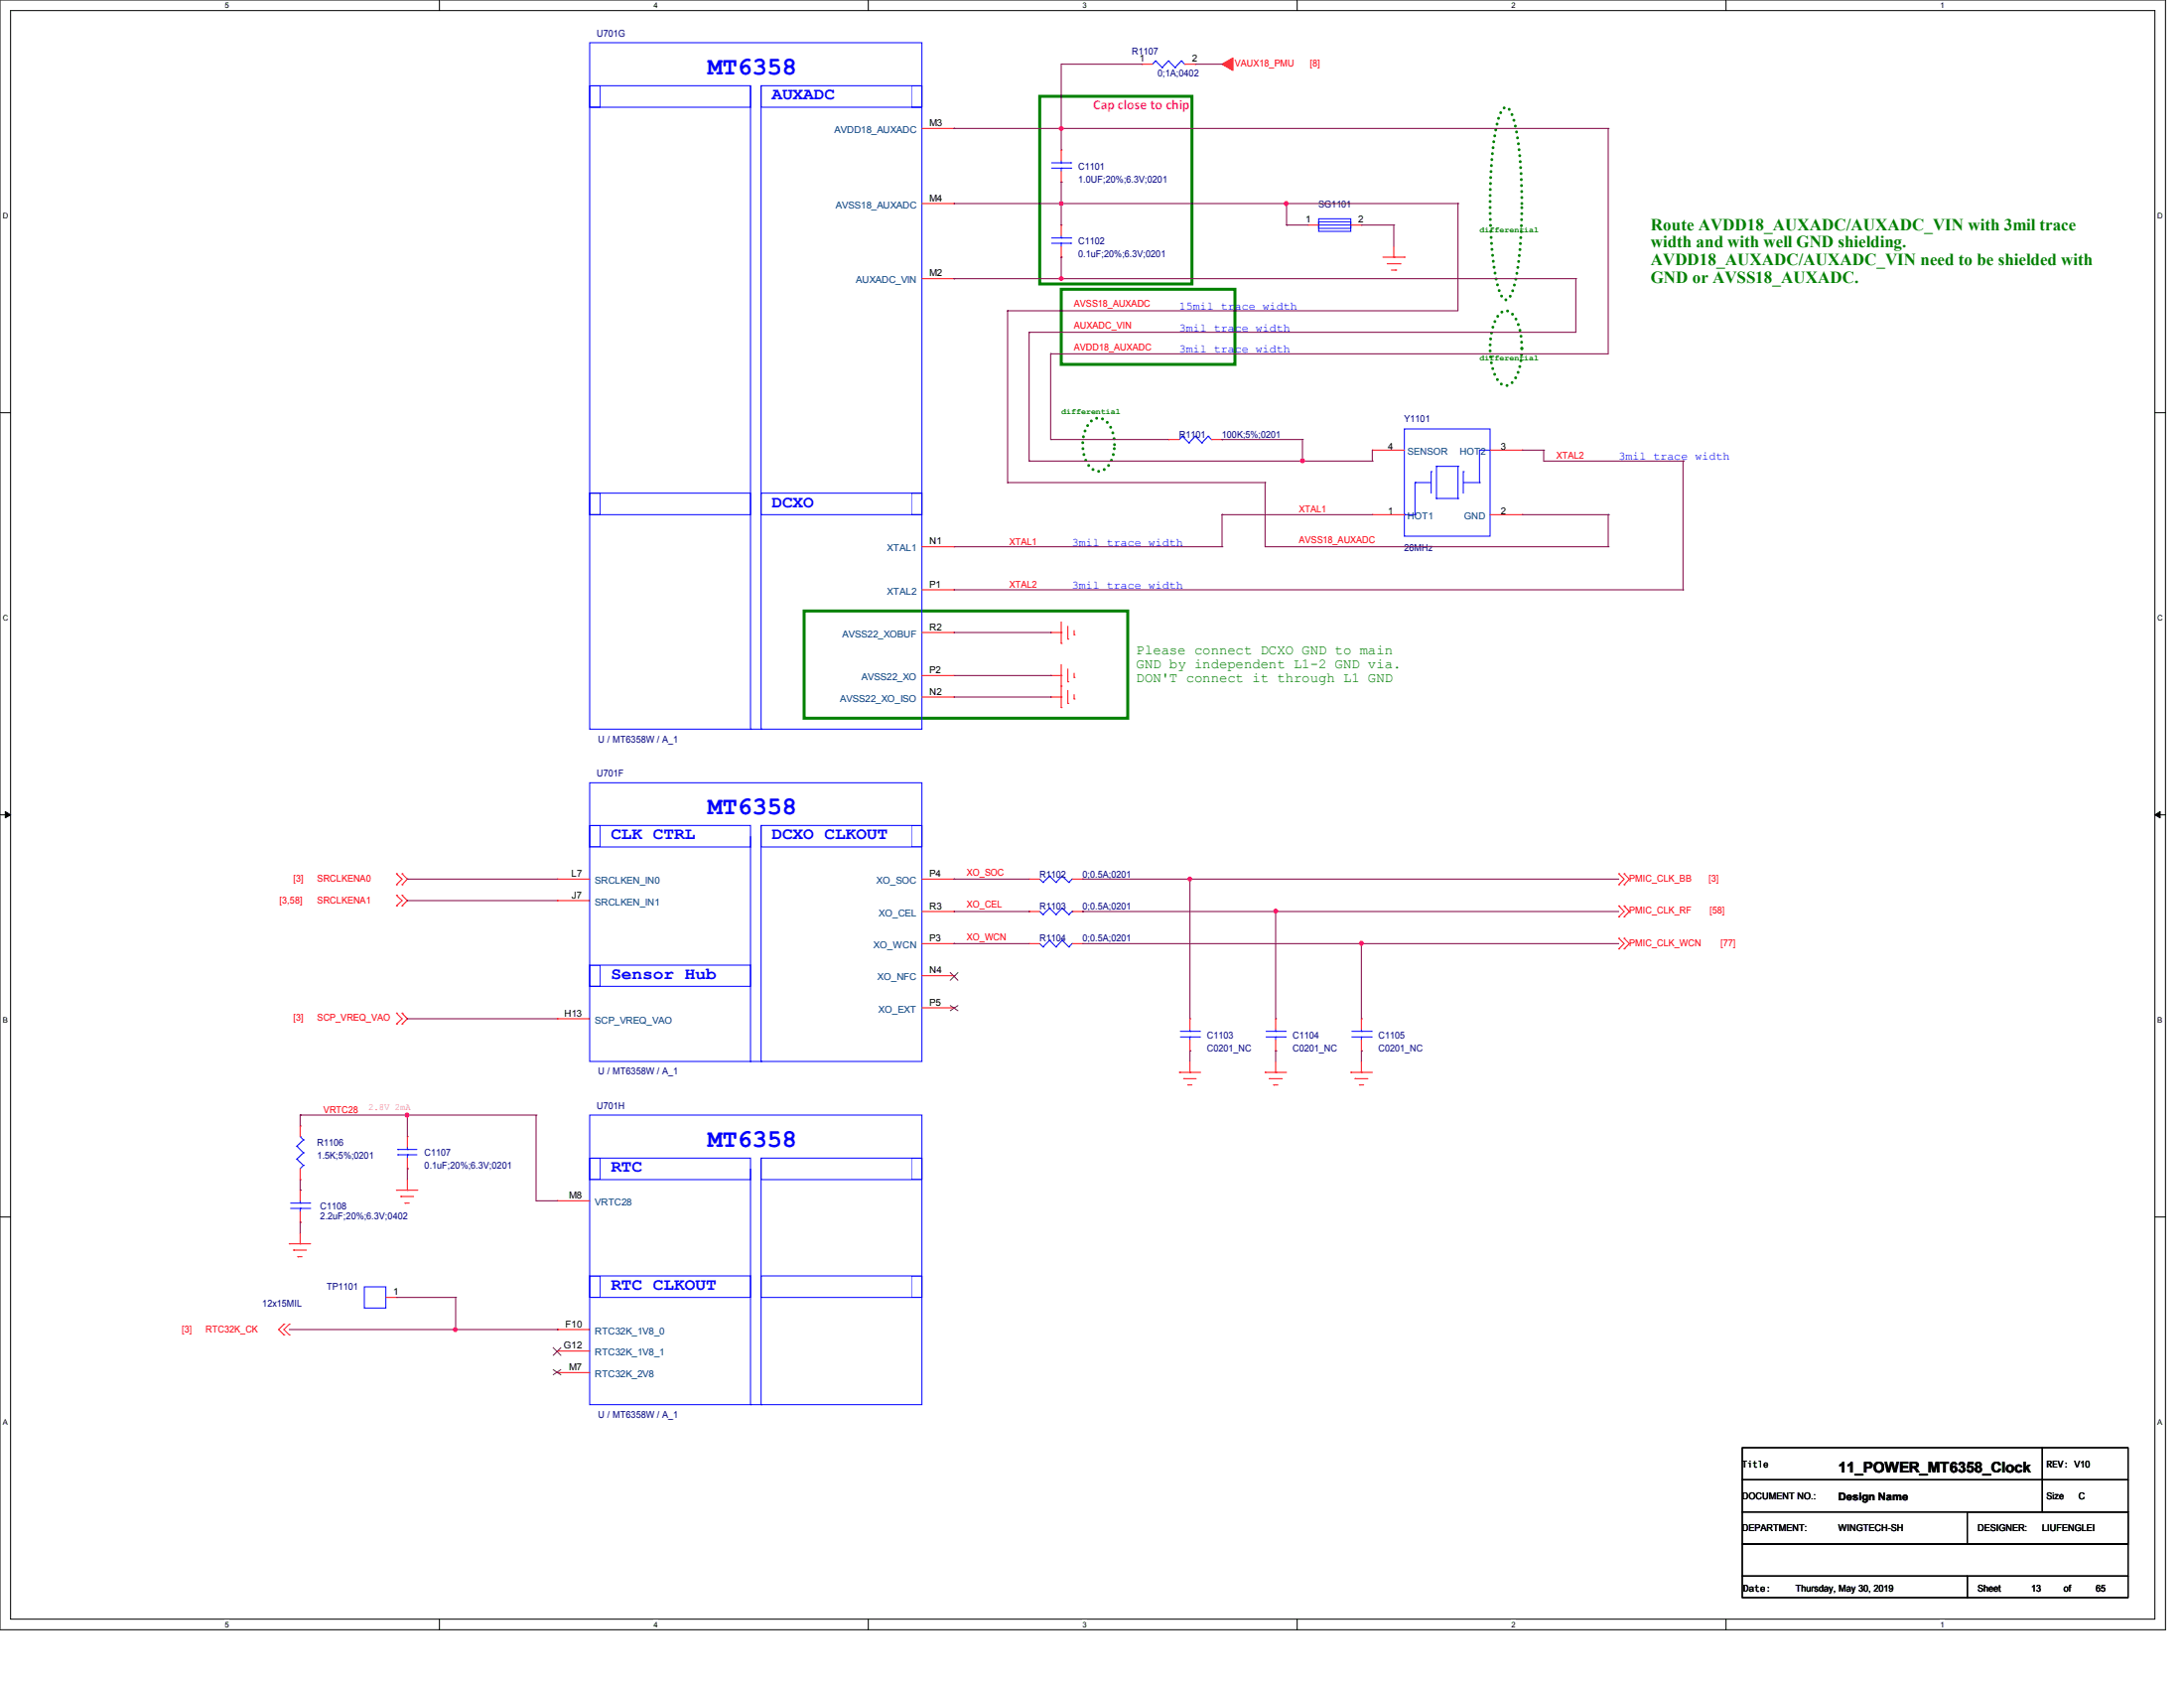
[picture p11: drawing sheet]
<svg xmlns="http://www.w3.org/2000/svg" width="279mm" height="216mm" viewBox="0 0 279 216" stroke-linecap="round" stroke-linejoin="round" font-family="sans-serif">
<path d="M0 0h277v208.4h-277zM1.4 1.4h274.3v205.7h-274.3z" fill="none" stroke="#000" stroke-width=".13"/>
<g fill="#fff">
<path d="M28.8 .1h.5v1.1h-.5z"/>
<path d="M28.8 207.2h.5v1.1h-.5z"/>
</g>
<path d="M56.2 0v1.4M56.2 207.1v1.3" fill="none" stroke="#000" stroke-width=".13"/>
<g fill="#fff">
<path d="M83.7 .1h.5v1.1h-.5z"/>
<path d="M83.7 207.2h.5v1.1h-.5z"/>
</g>
<path d="M111.1 0v1.4M111.1 207.1v1.3" fill="none" stroke="#000" stroke-width=".13"/>
<g fill="#fff">
<path d="M138.5 .1h.6v1.1h-.6z"/>
<path d="M138.5 207.2h.6v1.1h-.6z"/>
</g>
<path d="M165.9 0v1.4M165.9 207.1v1.3" fill="none" stroke="#000" stroke-width=".13"/>
<g fill="#fff">
<path d="M193.4 .1h.5v1.1h-.5z"/>
<path d="M193.4 207.2h.5v1.1h-.5z"/>
</g>
<path d="M220.8 0v1.4M220.8 207.1v1.3" fill="none" stroke="#000" stroke-width=".13"/>
<g fill="#fff">
<path d="M248.2 .1h.6v1.1h-.6z"/>
<path d="M248.2 207.2h.6v1.1h-.6z"/>
<path d="M.3 27.1h.8v1.1h-.8z"/>
<path d="M276 27.1h.7v1.1h-.7z"/>
<path d="M.3 78.5h.8v1.1h-.8z"/>
<path d="M276 78.5h.7v1.1h-.7z"/>
</g>
<path d="M0 52.8h1.4M275.7 52.8h1.3" fill="none" stroke="#000" stroke-width=".13"/>
<g fill="#fff">
<path d="M.3 129.9h.7v1.1h-.7z"/>
<path d="M276 129.9h.6v1.1h-.6z"/>
</g>
<path d="M0 104.2h1.4M275.7 104.2h1.3" fill="none" stroke="#000" stroke-width=".13"/>
<path d="M.7 103.8l.7 .4-.7 .4zM275.7 104.2l.7-.4v.8z" fill="#000" stroke="#000" stroke-width=".13"/>
<g fill="#fff">
<path d="M.3 181.4h.7v1.1h-.7z"/>
<path d="M276 181.4h.6v1.1h-.6z"/>
</g>
<path d="M0 155.7h1.4M275.7 155.7h1.3M222.9 197.5h49.3v4.1h-49.3zM222.9 193.4h49.3v4.1h-49.3zM222.9 185.2h38.4v4.1h-38.4zM222.9 189.3h38.4v4.1h-38.4zM251.7 193.4h20.5v4.1h-20.5zM261.3 185.2h10.9v4.1h-10.9zM261.3 189.3h10.9v4.1h-10.9zM222.9 201.6h28.8v2.7h-28.8zM251.7 201.6h20.5v2.7h-20.5z" fill="none" stroke="#000" stroke-width=".13"/>
<path d="M133 12.3h19.5v24h-19.5zM135.8 37h22.2v9.6h-22.2zM102.9 78.1h41.4v13.8h-41.4z" fill="none" stroke="#008000" stroke-width=".38"/>
<path d="M192.4 13.8l.3-.1 .2 .1a5 5 0 0 1 1 2.5 60.6 60.6 0 0 1 0 19.5 5 5 0 0 1-1 2.4l-.2 .2-.3-.2a5 5 0 0 1-1-2.4 60.6 60.6 0 0 1 0-19.5 5 5 0 0 1 1-2.5zM139.7 53.8a1.4 1.4 0 0 1 2.1 .4 5 5 0 0 1 0 5.3 1.45 1.45 0 0 1-2.5 0 5 5 0 0 1 0-5.3zM191.9 40.1a1.02 1.02 0 0 1 1.6 0 6.7 6.7 0 0 1 1.2 4.4 6.7 6.7 0 0 1-1.2 4.4 1.02 1.02 0 0 1-1.6 0 6.7 6.7 0 0 1-1.3-4.4 6.7 6.7 0 0 1 1.3-4.4z" fill="none" stroke="#008000" stroke-width=".38" stroke-dasharray="0 .8"/>
<g fill="none" stroke="#f00" stroke-width=".13">
<path d="M117.9 16.4h4.1M122 16.4h.1M135.8 19.2h.1M135.8 19.2v1.4M146 8.2h1.4M146 8.2h.1M151.6 8.2h1.3M152.9 8.2h.1M117.9 35.6h4.1M117.9 26h4.1M122 35.6h.1M122 26h.1"/>
<path d="M135.8 23.3h.1M135.8 28.8h.1M135.8 32.9h.1M135.8 21.9v1.4M135.8 28.8v1.3M135.8 31.5v1.4M167.3 28.8h.1M167.3 28.8h1.4M172.8 28.8h1.4M174.2 28.8h.1M176.9 32.9h2.8M177.5 33.7h1.6"/>
<path d="M178 34.5h.6M178.3 32.9h.1M178.3 31.5v1.4M178.6 34.5h.1M179.1 33.7h.1M179.7 32.9h.1M149.5 56.2h1.4M149.5 56.2h.1M155 56.2h1.3M156.3 56.2h.1M175.6 57.6h4.1M175.6 57.6h.1"/>
<path d="M190.6 57.6h4.1M194.7 57.6h.1M117.9 69.9h4.1M117.9 75.4h4.1M122 69.9h.1M122 75.4h.1M135.8 79.5v2.8M175.6 65.8h4.1M175.6 65.8h.1M190.6 65.8h4.1M194.7 65.8h.1M117.9 80.9h4.1"/>
<path d="M117.9 86.4h4.1M117.9 89.2h4.1M122 86.4h.1M122 80.9h.1M122 89.2h.1M134.4 80.9h1.4M134.4 86.4h1.4M134.4 89.2h1.4M135.8 80.9h.1M135.8 82.3h.1M135.8 86.4h.1M135.8 87.8h.1"/>
<path d="M135.8 89.2h.1M135.8 90.5h.1M135.8 85v5.5M136.6 81.7h.1M136.6 87.2h.1M136.6 90h.1M136.6 80.1v1.6M136.6 85.6v1.6M136.6 88.3v1.7M137.4 81.2h.1M137.4 86.7h.1M137.4 89.4h.1"/>
<path d="M137.4 80.6v.6M137.4 86.1v.6M137.4 88.9v.5M50.7 111.8h.1M50.7 113.2h.1M50.7 114.5h.1M50.7 115.9h.1M50.7 111.8l.7 .6-.7 .8M50.7 114.5l.7 .7-.7 .7M51.4 111.8l.7 .6-.7 .8M51.4 114.5l.7 .7-.7 .7M51.4 113.2h.1"/>
<path d="M51.4 111.8h.1M51.4 115.9h.1M51.4 114.5h.1M71.3 115.2h4.1M71.3 112.4h4.1M71.3 115.2h.1M71.3 112.4h.1M117.9 112.4h4.1M117.9 116.6h4.1M122 116.6h.1M122 112.4h.1M131.7 112.4h1.3"/>
<path d="M131.7 116.6h1.3M131.7 112.4h.1M131.7 116.6h.1M137.2 112.4h1.3M137.2 116.6h1.3M138.5 112.4h.1M138.5 116.6h.1M207.1 111.8h.1M207.1 113.2h.1M207.1 115.9h.1M207.1 117.3h.1M207.1 111.8l.7 .6-.7 .8"/>
<path d="M207.1 115.9l.7 .7-.7 .7M207.8 111.8l.6 .6-.6 .8M207.8 115.9l.6 .7-.6 .7M207.8 111.8h.1M207.8 113.2h.1M207.8 115.9h.1M207.8 117.3h.1M50.7 129.6h.1M50.7 131h.1M50.7 129.6l.7 .7-.7 .7M51.4 129.6l.7 .7-.7 .7M51.4 131h.1"/>
<path d="M51.4 129.6h.1M71.3 130.3h4.1M71.3 130.3h.1M117.9 124.8h4.1M117.9 120.7h4.1M117.9 128.9h4.1M122 124.8h.1M122 120.7h.1M122 128.9h.1M131.7 120.7h1.3M131.7 120.7h.1M137.2 120.7h1.3"/>
<path d="M138.5 120.7h.1M150.9 137.2h2.7M150.9 137.2h.1M151.4 138h1.6M151.4 138h.1M152 138.8h.1M152 138.8h.5M152.2 137.2h.1M152.2 130.3h.1M152.2 134.4h.1M152.2 130.3v1.4M152.2 133v1.4"/>
<path d="M152.2 135.8v1.4M161.8 137.2h2.8M161.8 137.2h.1M162.4 138h1.6M162.4 138h.1M162.9 138.8h.6M162.9 138.8h.1M163.2 137.2h.1M163.2 130.3h.1M163.2 134.4h.1M163.2 130.3v1.4M163.2 133v1.4"/>
<path d="M163.2 135.8v1.4M172.8 137.2h.1M172.8 137.2h2.8M173.4 138h1.6M173.4 138h.1M173.9 138.8h.6M173.9 138.8h.1M174.2 137.2h.1M174.2 130.3h.1M174.2 134.4h.1M174.2 130.3v1.4M174.2 133v1.4"/>
<path d="M174.2 135.8v1.4M207.1 120h.1M207.1 121.4h.1M207.1 120l.7 .7-.7 .7M207.8 120l.6 .7-.6 .7M207.8 120h.1M207.8 121.4h.1M37 159.1h.1M37 159.1h2.8M37.5 159.9h.1M37.5 159.9h1.7M38.4 159.1h.1"/>
<path d="M38.4 150.9h.1M38.4 144h.1M38.4 152.2h.1M38.4 156.3h.1M38.4 144v1.4M38.4 149.5v1.4M38.4 152.2v1.4M38.4 155v1.3M38.4 157.7v1.4M50.7 152.2h.1M50.7 152.2h2.8M51.3 153h1.6"/>
<path d="M51.3 153h.1M51.8 153.9h.6M51.8 153.9h.1M52.1 152.2h.1M52.1 145.4h.1M52.1 149.5h.1M52.1 145.4v1.3M52.1 148.1v1.4M52.1 150.9v1.3M71.3 153.6h4.1M71.3 153.6h.1M36.3 170.7h.1"/>
<path d="M36.3 169.4h.1M36.3 169.4l-.7 .7 .7 .6M37 170.7h.1M37 169.4h.1M37 169.4l-.7 .7 .7 .6M38.1 160.7h.6M38.1 160.7h.1M49.4 165.9h1.3M50.7 165.9h.1M71.3 170.1h4.1M71.3 172.8h4.1M71.3 175.6h4.1"/>
<path d="M71.3 170.1h.1M71.3 172.8h.1M71.3 175.6h.1"/>
</g>
<path d="M156.3 8.2l1.4-.8v1.6z" fill-rule="evenodd" fill="#f00" stroke="#f00" stroke-width=".13"/>
<g fill="none" stroke="#00f" stroke-width=".13">
<path d="M75.4 11h1.4v2.7h-1.4zM75.4 11h20.6v2.7h-20.6zM75.4 5.5h42.5v87.8h-42.5zM96 11v82.3M97.4 11v82.3M97.4 11h20.5v2.7h-20.5zM116.6 11h1.3v2.7h-1.3zM147.8 7.8l-.4 .4M147.8 7.8h.1M147.8 7.8l.9 .8M148.7 8.6h.1M149.5 7.8h.1"/>
<path d="M149.5 7.8l.8 .8M149.5 7.8l-.8 .8M150.3 8.6h.1M151.1 7.8h.1M151.1 7.8l.5 .4M151.1 7.8l-.8 .8M151.6 8.2h.1M134.5 21.5h2.5M134.5 20.8h2.5M134.5 31.1h2.5M134.5 30.4h2.5M135.8 20.8h.1"/>
<path d="M135.8 21.5h.1M135.8 30.4h.1M135.8 31.1h.1M135.8 20.6v.2M135.8 21.5v.4M135.8 30.1v.3M135.8 31.1v.4M137 21.5h.1M137 20.8h.1M137 31.1h.1M137 30.4h.1M168.7 28.4h4.1v.8h-4.1z"/>
<path d="M168.7 28h4.1v1.6h-4.1zM168.7 28.8h4.1M172.8 28.8h.1M151.3 55.8l-.4 .4M151.3 55.8h.1M151.3 55.8l.8 .8M152.1 56.6h.1M152.9 55.8h.1M152.9 55.8l.9 .8M152.9 55.8l-.8 .8M153.8 56.6h.1M154.6 55.8h.1"/>
<path d="M154.6 55.8l.4 .4M154.6 55.8l-.8 .8M155 56.2h.1M179.7 54.9h10.9v13.7h-10.9zM183.8 59.6h2.7M183.8 59.6h.1M183.8 59.6v4.2M186.5 59.6h.1M186.5 59.6v4.2M189.3 57.6h.1M189.3 57.6v4.1M189.3 57.6h1.3"/>
<path d="M190.6 57.6h.1M75.4 63.1h1.4v2.7h-1.4zM75.4 63.1h20.6v2.7h-20.6zM97.4 63.1h20.5v2.7h-20.5zM116.6 63.1h1.3v2.7h-1.3zM179.7 65.8h1.3M179.7 65.8h.1M181 61.7h.1M181 65.8h.1M181 61.7v4.1M181 61.7h2.1M183.1 60.3h.1"/>
<path d="M183.1 60.3v2.8M183.8 63.8h.1M183.8 63.8h2.7M186.5 63.8h.1M187.2 60.3h.1M187.2 60.3v2.8M187.2 61.7h2.1M189.3 61.7h.1M96 93.3h.1M97.4 93.3h.1M75.4 105.6h1.4v2.7h-1.4zM75.4 105.6h20.6v2.7h-20.6z"/>
<path d="M75.4 100.1h42.5v35.7h-42.5zM96 107v28.8M97.4 105.6v30.2M97.4 105.6h20.5v2.7h-20.5zM116.6 105.6h1.3v2.7h-1.3zM133 112.4l.4 .5M133 116.6l.4 .4M133.4 112.9h.1M133.4 117h.1M134.3 112.1l-.9 .8M134.3 116.2l-.9 .8M134.3 112.1h.1"/>
<path d="M134.3 116.2h.1M134.3 112.1l.8 .8M134.3 116.2l.8 .8M135.1 112.9h.1M135.1 117h.1M135.9 112.1h.1M135.9 116.2h.1M135.9 112.1l.8 .8M135.9 116.2l.8 .8M135.9 112.1l-.8 .8M135.9 116.2l-.8 .8M136.7 112.9h.1"/>
<path d="M136.7 117h.1M137.2 112.4h.1M137.2 116.6h.1M137.2 112.4l-.5 .5M137.2 116.6l-.5 .4M75.4 123.4h1.4v2.8h-1.4zM75.4 123.4h20.6v2.8h-20.6zM96 135.8h.1M97.4 135.8h.1M133 120.7l.4 .4M133.4 121.1h.1M134.3 120.3l-.9 .8"/>
<path d="M134.3 120.3h.1M134.3 120.3l.8 .8M135.1 121.1h.1M135.9 120.3h.1M135.9 120.3l.8 .8M135.9 120.3l-.8 .8M136.7 121.1h.1M137.2 120.7h.1M137.2 120.7l-.5 .4M151 132.6h2.5M151 131.9h2.5M152.2 131.9h.1"/>
<path d="M152.2 132.6h.1M152.2 131.7v.2M152.2 132.6v.4M153.5 132.6h.1M153.5 131.9h.1M162 132.6h2.4M162 131.9h2.4M163.2 131.9h.1M163.2 132.6h.1M163.2 131.7v.2M163.2 132.6v.4M164.4 132.6h.1"/>
<path d="M164.4 131.9h.1M172.9 132.6h2.5M172.9 131.9h2.5M174.2 131.9h.1M174.2 132.6h.1M174.2 131.7v.2M174.2 132.6v.4M175.4 132.6h.1M175.4 131.9h.1M37.2 154.6h2.4M37.2 153.9h2.4M38 148.3h.1"/>
<path d="M38 146.6h.1M38 148.3l.8 .8M38 146.6l.8 .8M38.4 145.4h.1M38.4 153.9h.1M38.4 154.6h.1M38.4 153.6v.3M38.4 154.6v.4M38.4 145.4l.4 .4M38.8 149.1l-.4 .4M38.8 147.4l-.8 .9M38.8 145.8l-.8 .8"/>
<path d="M38.8 149.1h.1M38.8 147.4h.1M38.8 145.8h.1M39.6 154.6h.1M39.6 153.9h.1M50.9 147.7h2.4M50.9 147h2.4M50.9 147.7h.1M50.9 147h.1M52.1 147h.1M52.1 147.7h.1M52.1 146.7v.3"/>
<path d="M52.1 147.7v.4M75.4 148.1h1.4v2.8h-1.4zM75.4 148.1h20.6v2.8h-20.6zM75.4 142.6h42.5v37.1h-42.5zM96 149.5v30.2M97.4 148.1v31.6M97.4 148.1h20.5v2.8h-20.5zM116.6 148.1h1.3v2.8h-1.3zM46.6 164.6h2.8v2.7h-2.8zM75.4 163.2h1.4v2.7h-1.4zM75.4 163.2h20.6v2.7h-20.6zM96 179.7h.1"/>
<path d="M97.4 179.7h.1M97.4 163.2h20.5v2.7h-20.5zM116.6 163.2h1.3v2.7h-1.3z"/>
</g>
<path d="M121.5 124.4l1.1 1M121.5 128.6l1.1 .7M122.6 124.4l-1.1 1M122.6 128.6l-1.1 .7M70.7 172.3l1.1 1.1M70.7 175.2l1.1 .7M71.8 172.3l-1.1 1.1M71.8 175.2l-1.1 .7" fill="none" stroke="#804000" stroke-width=".13"/>
<g fill="none" stroke="#800040" stroke-width=".13">
<path d="M122 16.4h.1M122 16.4h83.7M135.8 8.2h.1M135.8 16.4h.1M135.8 8.2v11M135.8 8.2h10.2M146 8.2h.1M152.9 8.2h3.4M156.3 8.2h.1M205.7 16.4h.1M205.7 16.4v28.9h-71.3M122 26h.1"/>
<path d="M122 35.6h.1M122 26h64.5M122 35.6h79.6M128.9 39.8h.1M128.9 39.8v21.9M135.8 32.9h.1M135.8 26h.1M135.8 23.3h.1M135.8 35.6h.1M135.8 23.3v5.5M135.8 32.9v2.7M164.6 28.8h2.7"/>
<path d="M164.6 28.8h.1M164.6 26h.1M164.6 26v2.8M174.2 28.8h.1M174.2 28.8h4.1M178.3 28.8h.1M178.3 28.8v2.7M186.5 26h.1M186.5 26v13.8h-57.6M201.6 35.6h.1M201.6 35.6v6.9h-69.9M131.7 59h43.9"/>
<path d="M131.7 59h.1M131.7 42.5h.1M131.7 42.5v16.5M134.4 45.3h.1M134.4 56.2h.1M134.4 45.3v10.9M134.4 56.2h15.1M156.3 56.2h.1M156.3 56.2h10.3M166.6 59h.1M166.6 56.2h.1M166.6 56.2v2.8"/>
<path d="M175.6 59h.1M175.6 57.6v1.4M194.7 57.6h2.8M197.5 57.6h.1M197.5 59h.1M197.5 59h17.8M197.5 57.6v1.4M215.3 59h.1M215.3 59v16.4M122 69.9h34.3M122 75.4h93.3M128.9 61.7h.1"/>
<path d="M128.9 61.7h32.9M156.3 69.9h.1M156.3 65.8h.1M156.3 65.8v4.1M156.3 65.8h19.3M161.8 61.7h.1M161.8 61.7v8.2h43.9M194.7 65.8h11M205.7 69.9h.1M205.7 65.8h.1M205.7 65.8v4.1M215.3 75.4h.1"/>
<path d="M122 80.9h12.4M122 86.4h12.4M122 89.2h12.4M134.4 80.9h.1M134.4 86.4h.1M134.4 89.2h.1M52.1 112.4h.1M52.1 115.2h.1M52.1 112.4h19.2M52.1 115.2h19.2M122 112.4h.1M122 116.6h.1"/>
<path d="M122 112.4h9.7M122 116.6h9.7M138.5 112.4h68.6M138.5 116.6h68.6M138.5 112.4h.1M138.5 116.6h.1M152.2 112.4h.1M152.2 112.4v17.9M163.2 116.6h.1M163.2 116.6v13.7M52.1 130.3h.1M52.1 130.3h19.2"/>
<path d="M122 120.7h.1M122 120.7h9.7M138.5 120.7h68.6M152.2 134.4h.1M152.2 134.4v1.4M163.2 134.4h.1M163.2 134.4v1.4M174.2 134.4h.1M174.2 120.7h.1M174.2 120.7v9.6M174.2 134.4v1.4M38.4 142.6h.1"/>
<path d="M38.4 152.2h.1M38.4 156.3h.1M38.4 142.6v1.4M38.4 150.9v1.3M38.4 156.3v1.4M38.4 142.6h30.2M52.1 142.6h.1M52.1 149.5h.1M52.1 142.6v2.8M52.1 149.5v1.4M68.6 142.6h.1M68.6 153.6h.1"/>
<path d="M68.6 142.6v11M68.6 153.6h2.7M37 170.1h34.3M50.7 165.9h7.6M58.3 170.1h.1M58.3 165.9h.1M58.3 165.9v4.2M71.3 170.1h.1"/>
</g>
<g fill="#f0f" stroke="#f0f" stroke-width=".13">
<circle cx="164.5" cy="26" r=".25"/>
<circle cx="135.8" cy="26" r=".25"/>
<circle cx="135.8" cy="35.6" r=".24"/>
<circle cx="135.8" cy="16.4" r=".25"/>
<circle cx="166.6" cy="58.9" r=".25"/>
<circle cx="152.2" cy="112.4" r=".24"/>
<circle cx="174.2" cy="120.7" r=".25"/>
<circle cx="163.2" cy="116.5" r=".25"/>
<circle cx="52.1" cy="142.6" r=".25"/>
<circle cx="58.3" cy="170.1" r=".25"/>
</g>
<g font-size="3.3" fill="#00f">
<text x="90.5" y="9.6">MT6358</text>
<text x="90.5" y="104.2">MT6358</text>
<text x="90.5" y="146.7">MT6358</text>
</g>
<g font-size="2.2" fill="#00f">
<text x="98.7" y="12.7">AUXADC</text>
<text x="98.7" y="64.9">DCXO</text>
<text x="78.1" y="107.4">CLK CTRL</text>
<text x="98.7" y="107.4">DCXO CLKOUT</text>
<text x="78.1" y="125.2">Sensor Hub</text>
<text x="78.1" y="149.9">RTC</text>
<text x="78.1" y="165">RTC CLKOUT</text>
</g>
<g font-size="2.2" fill="#008000">
<text x="211.2" y="29.4">Route AVDD18_AUXADC/AUXADC_VIN with 3mil trace</text>
<text x="211.2" y="31.7">width and with well GND shielding.</text>
<text x="211.2" y="33.9">AVDD18_AUXADC/AUXADC_VIN need to be shielded with</text>
<text x="211.2" y="36.2">GND or AVSS18_AUXADC.</text>
</g>
<text font-size="1.9" x="235.2" y="188.3">11_POWER_MT6358_Clock</text>
<text font-size="1.8" fill="#f0f" x="139.9" y="14">Cap close to chip</text>
<g font-size="1.8" fill="#008000">
<text x="145.4" y="83.7">Please connect DCXO GND to main</text>
<text x="145.4" y="85.5">GND by independent L1-2 GND via.</text>
<text x="145.4" y="87.2">DON'T connect it through L1 GND</text>
</g>
<g font-size="1.5" fill="#00f">
<text x="150.9" y="39.6">15mil trace width</text>
<text x="150.9" y="45.1">3mil trace width</text>
<text x="150.9" y="42.4">3mil trace width</text>
<text x="207.1" y="58.8">3mil trace width</text>
<text x="137.1" y="69.8">3mil trace width</text>
<text x="137.1" y="75.3">3mil trace width</text>
</g>
<text font-size="1.4" x="235.2" y="191.9">Design Name</text>
<g font-size="1.2" fill="#000080">
<text x="76.4" y="4.7">U701G</text>
<text x="144.8" y="7">R1107</text>
<text x="148.1" y="9.8">0;1A;0402</text>
<text x="138" y="21.7">C1101</text>
<text x="138" y="23.3">1.0UF;20%;6.3V;0201</text>
<text x="168.7" y="26.5">SG1101</text>
<text x="138" y="31.3">C1102</text>
<text x="138" y="32.9">0.1uF;20%;6.3V;0201</text>
<text x="179.6" y="53.9">Y1101</text>
<text x="150.9" y="56">R1101</text>
<text x="156.3" y="56">100K;5%;0201</text>
<text x="179.6" y="70.5">26MHz</text>
<text x="76.5" y="95">U / MT6358W / A_1</text>
<text x="76.4" y="99.3">U701F</text>
<text x="133" y="112.2">R1102</text>
<text x="138.5" y="112.2">0;0.5A;0201</text>
<text x="133" y="116.3">R1103</text>
<text x="138.5" y="116.3">0;0.5A;0201</text>
<text x="133" y="120.4">R1104</text>
<text x="138.5" y="120.4">0;0.5A;0201</text>
<text x="76.5" y="137.5">U / MT6358W / A_1</text>
<text x="154.4" y="132.8">C1103</text>
<text x="154.4" y="134.5">C0201_NC</text>
<text x="165.4" y="132.8">C1104</text>
<text x="165.4" y="134.5">C0201_NC</text>
<text x="176.3" y="132.8">C1105</text>
<text x="176.3" y="134.5">C0201_NC</text>
<text x="76.4" y="141.9">U701H</text>
<text x="40.6" y="146.5">R1106</text>
<text x="40.6" y="148.2">1.5K;5%;0201</text>
<text x="54.3" y="147.9">C1107</text>
<text x="54.3" y="149.5">0.1uF;20%;6.3V;0201</text>
<text x="41" y="154.7">C1108</text>
<text x="41" y="156">2.2uF;20%;6.3V;0402</text>
<text x="33.6" y="167.1">12x15MIL</text>
<text x="41.8" y="165">TP1101</text>
<text x="76.5" y="181.4">U / MT6358W / A_1</text>
</g>
<g font-size="1.2">
<text x="145.8" y="7.9">1</text>
<text x="152.5" y="7.9">2</text>
<text x="118.9" y="16.1">M3</text>
<text x="118.9" y="25.7">M4</text>
<text x="167" y="28.5">1</text>
<text x="173.8" y="28.5">2</text>
<text x="118.9" y="35.3">M2</text>
<text x="177.6" y="57.5">4</text>
<text x="192" y="57.5">3</text>
<text x="177.6" y="65.7">1</text>
<text x="192" y="65.7">2</text>
<text x="118.9" y="69.6">N1</text>
<text x="118.9" y="75.1">P1</text>
<text x="118.9" y="80.6">R2</text>
<text x="118.9" y="86.1">P2</text>
<text x="118.9" y="88.9">N2</text>
<text x="73.1" y="112.1">L7</text>
<text x="118.9" y="112.1">P4</text>
<text x="73.1" y="114.9">J7</text>
<text x="118.9" y="116.3">R3</text>
<text x="118.9" y="120.4">P3</text>
<text x="118.9" y="124.5">N4</text>
<text x="72.2" y="130">H13</text>
<text x="118.9" y="128.6">P5</text>
<text x="72.8" y="153.3">M8</text>
<text x="50.3" y="165.7">1</text>
<text x="72.1" y="172.5">G12</text>
<text x="72.3" y="169.8">F10</text>
<text x="72.8" y="175.3">M7</text>
<text x="222.9" y="187.7">Title</text>
<text x="222.9" y="191.8">DOCUMENT NO.:</text>
<text x="261.8" y="187.7">REV: V10</text>
<text x="261.8" y="191.8">Size</text>
<text x="265.9" y="191.8">C</text>
<text x="222.9" y="195.9">DEPARTMENT:</text>
<text x="235.2" y="195.9">WINGTECH-SH</text>
<text x="253" y="195.9">DESIGNER:</text>
<text x="261.3" y="195.9">LIUFENGLEI</text>
<text x="223" y="203.6">Date:</text>
<text x="229.7" y="203.6">Thursday, May 30, 2019</text>
<text x="253" y="203.6">Sheet</text>
<text x="259.9" y="203.6">13</text>
<text x="264" y="203.6">of</text>
<text x="268.1" y="203.6">65</text>
</g>
<g font-size="1.2" fill="#f00">
<text x="158" y="8.6">VAUX18_PMU</text>
<text x="167.6" y="8.6">[8]</text>
<text x="137.4" y="39.3">AVSS18_AUXADC</text>
<text x="137.4" y="44.8">AVDD18_AUXADC</text>
<text x="137.4" y="42">AUXADC_VIN</text>
<text x="199.1" y="58.7">XTAL2</text>
<text x="166.2" y="65.6">XTAL1</text>
<text x="129.1" y="69.7">XTAL1</text>
<text x="166.2" y="69.5">AVSS18_AUXADC</text>
<text x="129.1" y="75.2">XTAL2</text>
<text x="37.5" y="112.8">[3]</text>
<text x="40.6" y="112.8">SRCLKENA0</text>
<text x="123.7" y="112">XO_SOC</text>
<text x="208.4" y="112.8">PMIC_CLK_BB</text>
<text x="218.6" y="112.8">[3]</text>
<text x="35.8" y="115.5">[3,58]</text>
<text x="40.6" y="115.5">SRCLKENA1</text>
<text x="123.7" y="116.1">XO_CEL</text>
<text x="208.4" y="116.9">PMIC_CLK_RF</text>
<text x="218.7" y="116.9">[58]</text>
<text x="123.7" y="120.2">XO_WCN</text>
<text x="208.4" y="121">PMIC_CLK_WCN</text>
<text x="220.1" y="121">[77]</text>
<text x="37.5" y="130.6">[3]</text>
<text x="40.6" y="130.6">SCP_VREQ_VAO</text>
<text x="41.4" y="142.4">VRTC28</text>
<text x="23.3" y="170.4">[3]</text>
<text x="26.3" y="170.4">RTC32K_CK</text>
</g>
<g font-size="1.2" fill="#004080">
<text x="106.8" y="17">AVDD18_AUXADC</text>
<text x="106.9" y="26.6">AVSS18_AUXADC</text>
<text x="109.5" y="36.2">AUXADC_VIN</text>
<text x="180.1" y="58.2">SENSOR</text>
<text x="186.7" y="58.2">HOT2</text>
<text x="113.5" y="70.5">XTAL1</text>
<text x="180.1" y="66.4">HOT1</text>
<text x="187.3" y="66.4">GND</text>
<text x="113.5" y="76">XTAL2</text>
<text x="107.8" y="81.5">AVSS22_XOBUF</text>
<text x="107.5" y="89.7">AVSS22_XO_ISO</text>
<text x="110.2" y="87">AVSS22_XO</text>
<text x="76.1" y="113">SRCLKEN_IN0</text>
<text x="112.1" y="113">XO_SOC</text>
<text x="76.1" y="115.8">SRCLKEN_IN1</text>
<text x="112.4" y="117.2">XO_CEL</text>
<text x="111.8" y="121.3">XO_WCN</text>
<text x="112.3" y="125.4">XO_NFC</text>
<text x="76.1" y="130.9">SCP_VREQ_VAO</text>
<text x="112.4" y="129.5">XO_EXT</text>
<text x="76.1" y="154.2">VRTC28</text>
<text x="76.1" y="170.6">RTC32K_1V8_0</text>
<text x="76.1" y="173.4">RTC32K_1V8_1</text>
<text x="76.1" y="176.1">RTC32K_2V8</text>
</g>
<text font-size="1.2" fill="#f0f" x="47.2" y="142">2.8V 2mA</text>
<g font-size="1.1" fill="#008000">
<text x="189.3" y="29.7">differential</text>
<text x="189.3" y="46.1">differential</text>
<text x="135.8" y="53">differential</text>
</g>
<g font-size="1">
<text x="28.8" y="1">5</text>
<text x="83.6" y="1">4</text>
<text x="138.5" y="1">3</text>
<text x="193.4" y="1">2</text>
<text x="248.2" y="1">1</text>
<text x=".3" y="27.9">D</text>
<text x="276" y="27.9">D</text>
<text x=".3" y="79.4">C</text>
<text x="276" y="79.4">C</text>
<text x=".3" y="130.8">B</text>
<text x="276" y="130.8">B</text>
<text x=".3" y="182.2">A</text>
<text x="276" y="182.2">A</text>
<text x="28.8" y="208.1">5</text>
<text x="83.6" y="208.1">4</text>
<text x="138.5" y="208.1">3</text>
<text x="193.4" y="208.1">2</text>
<text x="248.2" y="208.1">1</text>
</g>
</svg>
